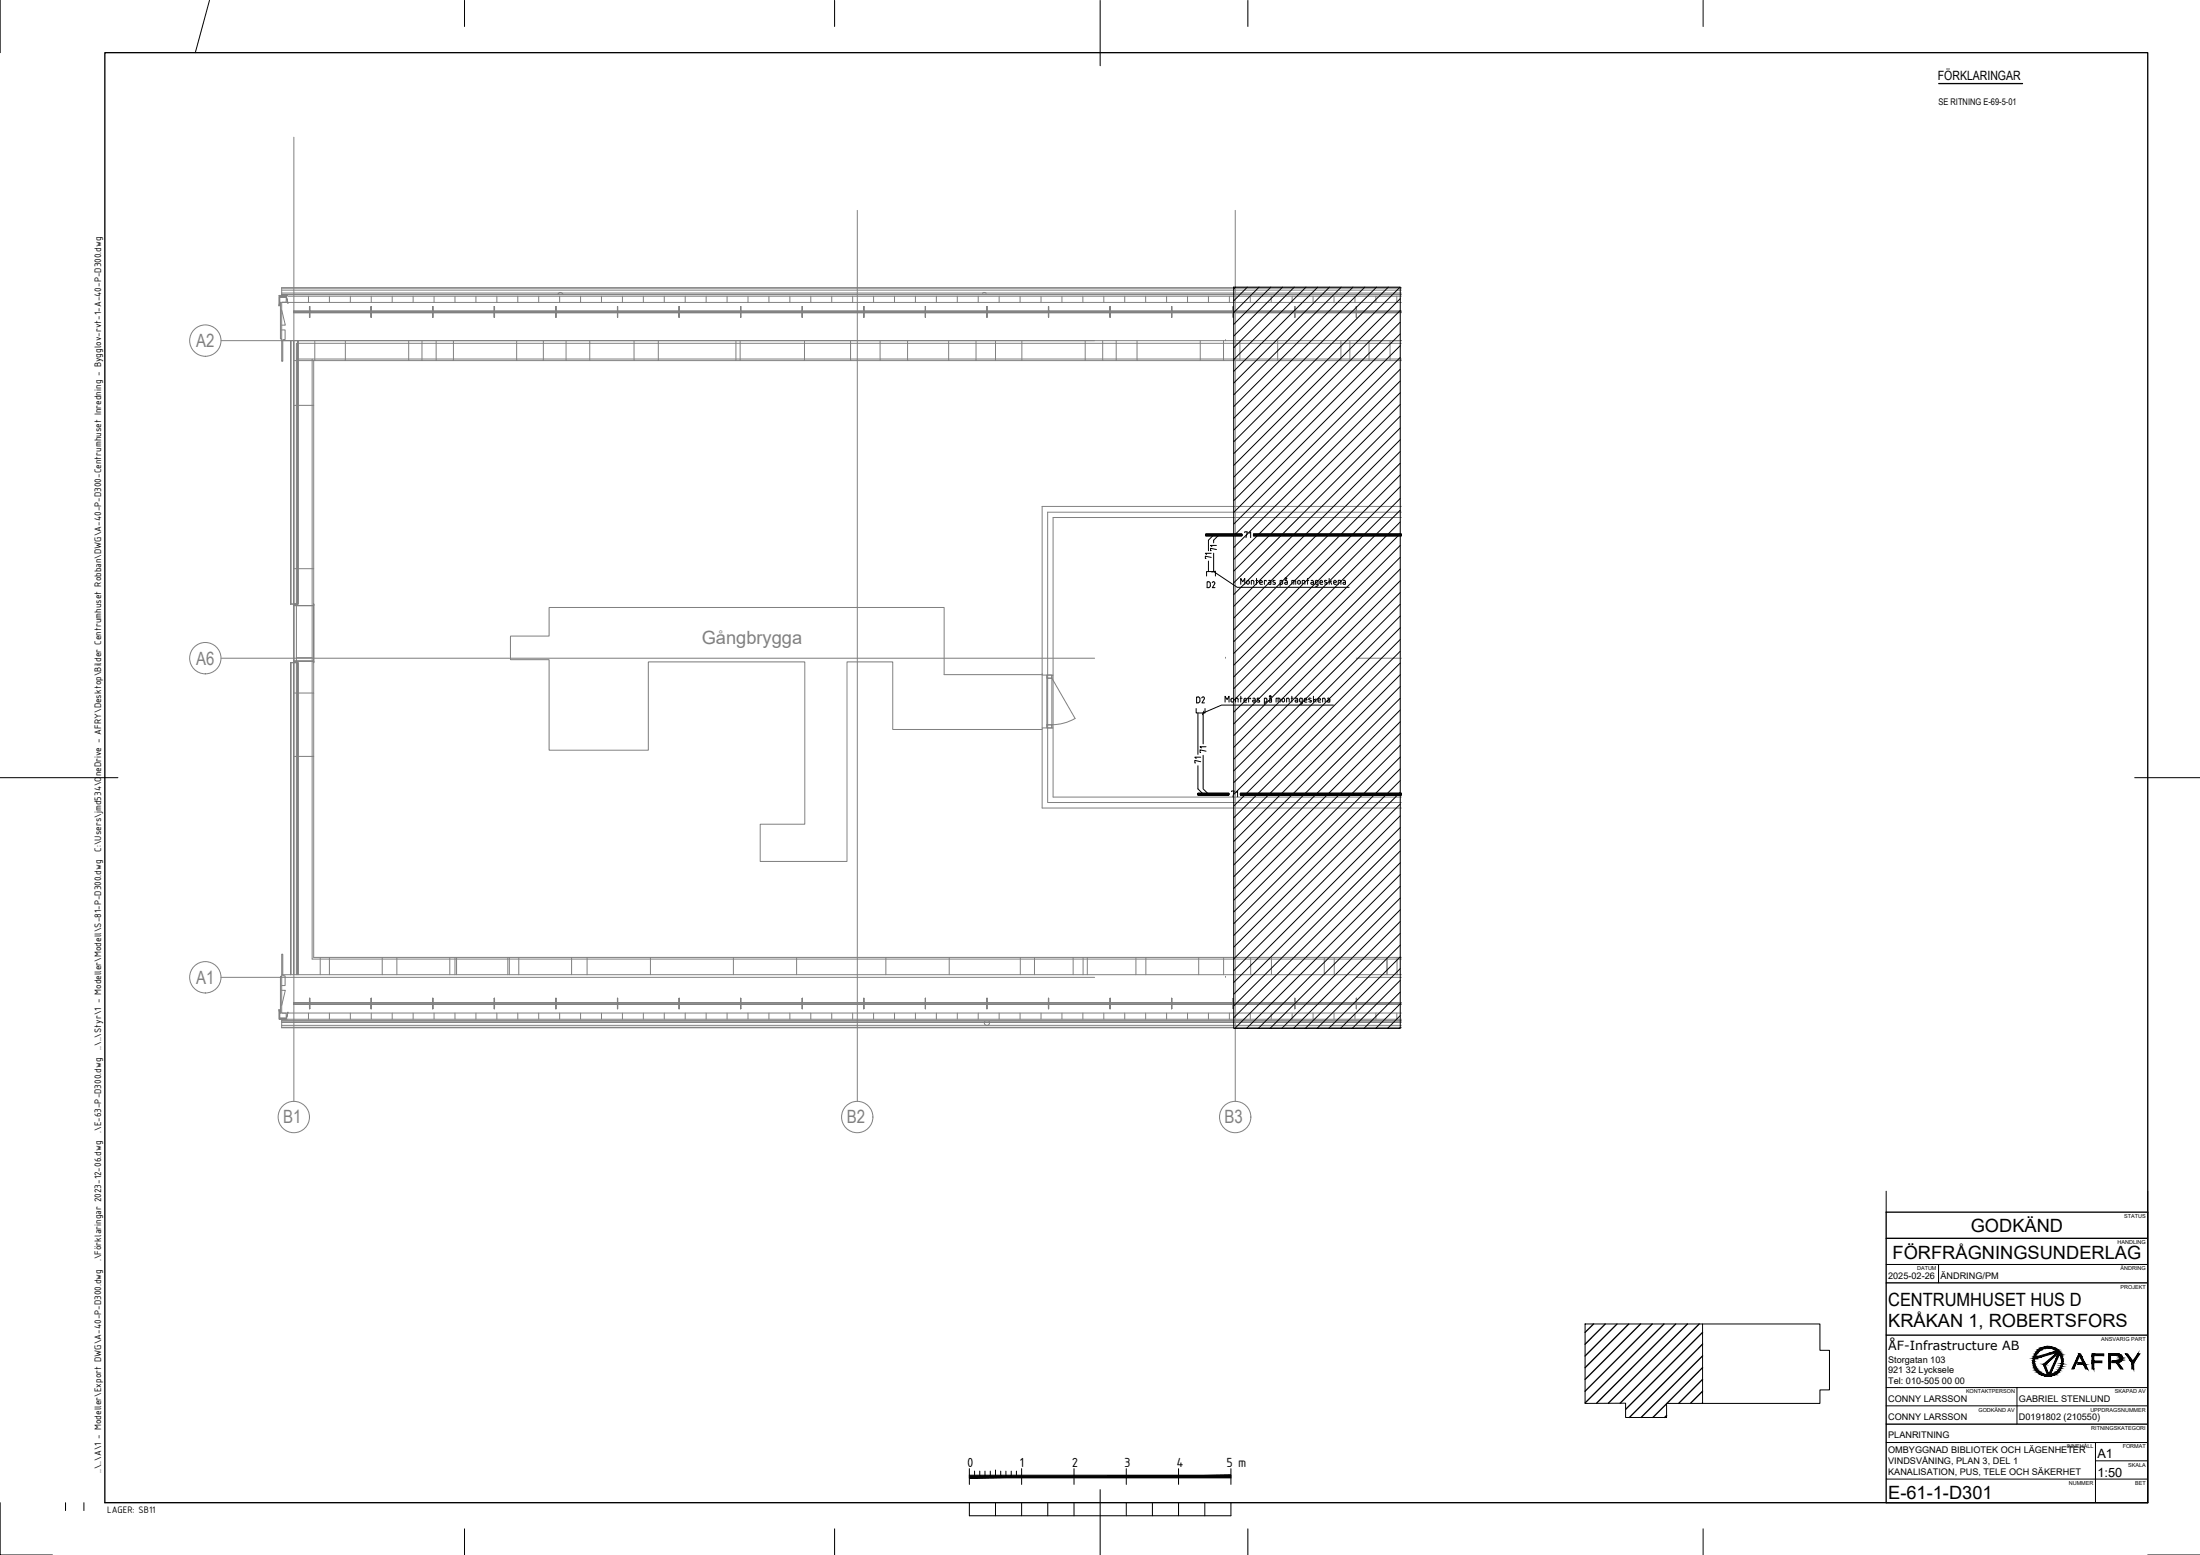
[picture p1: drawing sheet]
<svg xmlns="http://www.w3.org/2000/svg" width="841mm" height="594mm" viewBox="0 0 841 594" stroke-linecap="round" stroke-linejoin="round" font-family="sans-serif">
<g fill="none" stroke="#808080" stroke-width=".38">
<path d="M112.3 52.4v368.4M327.7 80.4v340.4M472.2 80.4v340.4M106.8 112.9l-.1 4 .1-3.6h2.7l.6 2.6-.6-2.6h-2.7M107 113.3v2.2h.2v14h.5M107 113.6h2.4M107.7 111.9h428M107.7 118.4l1.4 5.8h-1.4M107.7 110.1h428M107.7 110.8h428M107.7 112.6h428M107.9 112.8h.1"/>
<path d="M109.4 113.3v2.2h-1.7M109.5 112.9v.4M109.9 115.2v.3M110 112.9h-3.3v4M110 113.2h425.7M112.3 119.4h423.4h-40.7M112.3 118.9v.5zM112.3 118.9h423.4M117.9 113.2v2.3M118.3 117.2v4zM118.3 118.9v.5zM118.3 119.4h.1"/>
<path d="M118.3 117.2h.1M118.4 117.2v4M118.4 118.9v.5zM118.4 118.9h.1M125.9 113.2v2.3M133.9 113.2v2.3M141.8 117.2v4zM141.8 118.9v.5zM141.8 119.4h.1M141.8 117.2h.2M141.9 113.2v2.3M142 117.2v4"/>
<path d="M142 118.9v.5zM142 118.9h.1M149.9 113.2v2.3M157.9 113.2v2.3M165.4 117.2v4zM165.4 118.9v.5zM165.4 119.4h.1M165.4 117.2h.1M165.5 117.2v4M165.5 118.9v.5zM165.5 118.9h.1M165.9 113.2v2.3"/>
<path d="M173.9 113.2v2.3M181.9 113.2v2.3M188.9 119.3h.1M188.9 117.2v2.1M188.9 117.2v4v-2.3v.4M188.9 118.9v.4zM188.9 117.2h.1M189 117.2v4M189 118.9v.4M189 119.3v1.9M189 117.2v2.1M189 119.3v.1"/>
<path d="M189 118.9v.4zM189.9 113.2v2.3M197.9 113.2v2.3M205.9 113.2v2.3M212.5 119.3h.1M212.5 117.2v2.1M212.5 117.2v4v-2.3v.4M212.5 118.9v.4zM212.5 117.2h.1M212.6 117.2v4M212.6 118.9v.4zM212.6 119.3v1.9"/>
<path d="M212.6 117.2v2.1M212.6 119.3v.1M213.3 112.4a.99 .99 0 0 1 .9-.7 .99 .99 0 0 1 1 .7M213.9 113.2v2.3M221.9 113.2v2.3M229.9 113.2v2.3M236 119.3h.1M236 117.2v2.1M236 117.2v4v-2.3v.4M236 118.9v.4M236 118.9h.1M236 117.2h.1"/>
<path d="M236.1 117.2v4M236.1 118.9v.4M236.1 119.3v1.9M236.1 117.2v2.1M236.1 119.3v.1M236.1 118.9v.4zM237.9 113.2v2.3M245.9 113.2v2.3M253.9 113.2v2.3M259.6 117.2v2.2M259.6 117.2v4v-2.3v.5M259.6 118.9v.5z"/>
<path d="M259.6 119.4h.1M259.6 117.2h.1M259.7 117.2v4M259.7 118.9v.5M259.7 117.2v2.2v-.5M259.7 118.9v.5zM259.7 118.9h.1M259.7 119.4v1.8M261.9 113.2v2.3M269.9 113.2v2.3M277.9 113.2v2.3M283.1 117.2v2.2"/>
<path d="M283.1 117.2v4v-2.3v.5M283.1 118.9v.5zM283.1 119.4h.1M283.1 117.2h.1M283.2 117.2v4M283.2 118.9v.5M283.2 117.2v2.2v-.5M283.2 118.9v.5zM283.2 118.9h.1M283.2 119.4v1.8M285.9 113.2v2.3M293.9 113.2v2.3"/>
<path d="M301.9 113.2v2.3M306.6 117.2v2.2M306.6 117.2v4v-2.3v.5M306.6 118.9v.5M306.6 119.4h.1M306.6 117.2h.1M306.7 117.2v4M306.7 118.9v.5M306.7 117.2v2.2M306.7 119.4h.1M306.7 118.9v.5zM306.7 119.4v1.8"/>
<path d="M310 113.2v2.3M318 113.2v2.3M326 113.2v2.3M330.2 117.2v2.2M330.2 117.2v4v-2.3v.5M330.2 119.4h.1M330.2 118.9v.5zM330.2 117.2h.1M330.3 117.2v4M330.3 118.9v.5M330.3 117.2v2.2M330.3 119.4h.1"/>
<path d="M330.3 119.4v1.8M334 113.2v2.3M342 113.2v2.3M350 113.2v2.3M353.7 118.9v.5M353.7 117.2v4v-2.3v.5M353.7 119.4h.1M353.7 117.2v1.7M353.7 117.2h.1M353.8 117.2v4M353.8 118.9v.5M353.8 118.9v2.3"/>
<path d="M353.8 119.4h.1M353.8 117.2v1.7M358 113.2v2.3M366 113.2v2.3M374 113.2v2.3M375.5 112.1l.8-.4 .7 .4M377.3 118.9v.5M377.3 117.2v4v-1.8M377.3 119.4v-.5v.5M377.3 119.4h.1M377.3 117.2v1.7M377.3 117.2h.1"/>
<path d="M377.3 117.2v4M377.3 118.9v.5zM377.3 119.4v1.8M382 113.2v2.3M390 113.2v2.3M398 113.2v2.3M400.8 118.9v.5M400.8 117.2v4M400.8 119.4h.1M400.8 118.9h.1M400.8 117.2v1.7M400.8 119.4v1.8"/>
<path d="M400.8 117.2h.1M400.9 117.2v4M400.9 118.9v.5M400.9 119.4h.1M400.9 118.9h.1M400.9 117.2v1.7M400.9 119.4v1.8M406 113.2v2.3M414 113.2v2.3M422 113.2v2.3M424.3 117.2v4zM424.3 118.9v.5z"/>
<path d="M424.3 119.4h.1M424.3 117.2h.1M424.4 117.2v4M424.4 118.9v.5zM424.4 118.9h.1M430 113.2v2.3M438 113.2v2.3M446 113.2v2.3M447.9 117.2v4zM447.9 118.9v.5zM447.9 119.4h.1M447.9 117.2h.1"/>
<path d="M448 117.2v4M448 118.9v.5zM448 118.9h.1M454 113.2v2.3M462 113.2v2.3M470 113.2v2.3M471.4 117.2v4zM471.4 118.9v.5zM471.4 119.4h.1M471.4 117.2h.1M471.5 117.2v4M471.5 118.9v.5z"/>
<path d="M471.5 118.9h.1M478 113.2v2.3M486 113.2v2.3M494 113.2v2.3M494.9 117.2v4zM494.9 118.9v.5zM494.9 119.4h.1M494.9 117.2h.1M495 117.2v4M495 118.9v.5zM502 113.2v2.3M510 113.2v2.3"/>
<path d="M518 113.2v2.3M518.5 117.2v4zM518.5 118.9v.5zM518.5 119.4h.1M518.5 117.2h.1M518.6 117.2v4M518.6 118.9v.5zM518.6 118.9h.1M526 113.2v2.3M534 113.2v2.3M535.7 115.5h-428v22.5h.4v-8.2h.9v-3.8h-1.3M535.7 109.9h-428v2.9"/>
<path d="M535.7 112.5h-427.8v.4M84.5 130.1h451.2M111.1 130.1v100.7v-100.7M111.2 130.1l-.1 100.7h2.8h-1.7v-100.7M111.2 130.1v100.7h1.1v22.4M112.3 137.8h423.4M113.3 137.2v235.2M113.3 137.2h422.4M113.9 130.1v100.7zM118.3 121.2h.1M119.3 137.2v229.2h416.4M119.9 137.8v93.6"/>
<path d="M120.3 130.1v7.7M132 130.1v7.7M141.8 121.2h.2M156.2 130.1v7.7M161.3 130.1v7.7M165.4 121.2h.1M166.7 130.1v7.7M173.3 130.1v7.7M188.9 121.2h.1M197.5 130.1v7.7M207.7 130.1v7.7M212.5 121.2h.1"/>
<path d="M216.4 130.1v7.7M225.5 130.1v7.7M236 121.2h.1M242.4 130.1v7.7M251.7 130.1v7.7M259.6 121.2h.1M281.3 130.1v7.7M282.9 130.1v7.7M283.1 121.2h.1M306.6 121.2h.1M307.5 130.1v7.7M325.1 130.1v7.7"/>
<path d="M330.2 121.2h.1M336.5 130.1v7.7M346.9 130.1v7.7M353.7 121.2h.1M362.7 130.1v7.7M373.1 130.1v7.7M377.3 121.2h.1M380.6 130.1v7.7M390.6 130.1v7.7M400.8 121.2h.1M414.9 130.1v7.7M421.5 130.1v7.7"/>
<path d="M424.3 121.2h.1M426.7 130.1v7.7M434.7 130.1v7.7M447.9 121.2h.1M458.8 130.1v7.7M467.7 130.1v7.7M468.5 130.1h.1M471.4 121.2h.1M474 130.1v7.7M488.4 130.1v7.7M494.9 121.2h.1M512.6 130.1v7.7"/>
<path d="M516 130.1v7.7M518.5 121.2h.1M523.4 130.1v7.7M531.4 130.1v7.7M535.7 131.2h-422.4v6M112.3 154.9h7.6M535.7 193.5h-137.3v64.4h4.2v20.2M535.7 195.7h-135.2v110.9h135.2M535.7 197.7h-133.1v60.2M112.3 217.3h7.6M112.3 231.4h7.6M112.3 231.4v-.6v22.4"/>
<path d="M119.9 230.8h.1M120 230.8l-.1 22.4zM84.5 251.5h334M111.1 253.2v119.2v-119.2M111.2 253.2h1M111.2 253.2v119.2v-119.2h2.7M112.2 253.2v119.2M112.2 253.2h.1M112.3 252.6h7.6zM112.3 253.2h1.6M113.3 251.3h6M113.9 253.2v119.2v-119.2"/>
<path d="M119.9 252.6v113.2h415.8M398.4 257.7h-37.5v-25.6h-151v10.9h-14.8v9h14.8v34.6h37.9v-33.7h59.9v62h-17.1v14.2h33.2v-76.2h17.5v25.8h57.1M398.4 257.9v20.2M398.4 257.7h.1M400.2 259.1v-1.2h1.9v1.2l8.9 15.4a18.1 18.1 0 0 1-8.9 2.4M400.2 258.1v1h1.9v-1M468.5 251.5h.1M518.5 251.5h17.2M112.3 264.8h7.6M400.2 276.9v1.2h1.9v-1.2M400.2 277.9v-1h1.9v1M400.2 276.9v-17.8h1.9v17.8"/>
<path d="M400.2 276.9h1.9M112.3 289h7.6M535.7 304.5h-133.1v-26.4h-4.2v30.6h137.3M84.5 373.4h334M107.7 373h-.5v14.1h-.2v2.1M107.7 378.3h1.4l-1.4 5.8M107.7 372.4v-7.9h.4v8.3h.9v3.7h-1.3M122.4 365.8v6.6M125.9 365.8v6.6M146.1 365.8v6.6M151.7 365.8v6.6M171.9 365.8v6.6"/>
<path d="M173.9 365.8v6.6M174.5 365.8v6.6M194.1 365.8v6.6M194.7 365.8v6.6M198.3 365.8v6.6M218.5 365.8v6.6M224.4 365.8v6.6M248.7 365.8v6.6M280.4 365.8v6.6M304.5 365.8v6.6M338.7 365.8v6.6M362.9 365.8v6.6"/>
<path d="M390 365.8v6.6M395.5 365.8v6.6M410.2 365.8v6.6M414 365.8v6.6M415.7 365.8v6.6M434.2 365.8v6.6M438.1 365.8v6.6M458.2 365.8v6.6M467.8 365.8v6.6M468.5 373.4h.1M478.1 365.8v6.6M486.1 365.8v6.6"/>
<path d="M506.3 365.8v6.6M510.1 365.8v6.6M518.5 373.4h17.2M530.2 365.8v6.6M534.1 365.8v6.6M535.7 372.4h-428v14.6h428M106.7 385.7l.1 3.5h2.7l.6-2.6-.6 2.7h-2.7zM106.7 385.7v3.7h429M107 388.9h2.4M107.7 391.7h428M107.7 387l1.7 .1v2.1M107.7 389.4v3.3h428"/>
<path d="M107.7 392.5h428M107.7 390.6h428M107.7 389.9h428M107.7 390.1h428M109.5 389.3v.1M109.9 387v.3M112.3 383.1v.6zM112.3 383.1h423.4M117.9 387v2.4M118.3 381.4v2.2M118.3 381.4v4v-1.7M118.3 383.1v.6z"/>
<path d="M118.3 381.4h.1M118.3 385.4h.1M118.4 381.4v4M118.4 383.1v.5M118.4 383.1v.6zM118.4 383.1h.1M118.4 383.6v.1M118.4 383.1v.6M118.4 381.4v1.7M118.4 383.7v1.7M125.9 387v2.4M133.9 387v2.4"/>
<path d="M141.8 381.4v2.2M141.8 381.4v4v-1.7M141.8 383.1v.6zM141.8 381.4h.2M141.8 385.4h.2M141.9 387v2.4M142 381.4v4M142 383.1v.5M142 381.4v2.3v-.6M142 383.1v.6zM142 383.7v1.7M149.9 387v2.4"/>
<path d="M157.9 387v2.4M165.4 383.3v.3M165.4 381.4v1.9M165.4 381.4v4v-1.7M165.4 383.3v.4M165.4 383.3h.1M165.4 383.3v.4zM165.4 381.4h.1M165.4 385.4h.1M165.5 381.4v4M165.5 383.1v.2M165.5 383.3v.3"/>
<path d="M165.5 383.1v.6v-.4M165.5 383.3v2.1M165.5 383.3h.1M165.5 381.4v1.7M165.9 387v2.4M173.9 387v2.4M181.9 387v2.4M188.9 383.3v.3M188.9 383.1v.2M188.9 381.4v4M188.9 383.1v.6v-.4M188.9 383.3h.1"/>
<path d="M188.9 383.3v2.1M188.9 383.3v.4zM188.9 381.4h.1M188.9 385.4h.1M188.9 381.4v1.7M189 381.4v4M189 383.1v.2M189 383.3v.3M189 383.3v.4M189 381.4v1.7M189 383.7v1.7M189.9 387v2.4"/>
<path d="M197.9 387v2.4M205.9 387v2.4M212.5 383.3v.3M212.5 383.1v.2M212.5 381.4v4M212.5 383.1v.6v-.4M212.5 383.3v2.1M212.5 381.4h.1M212.5 385.4h.1M212.5 381.4v1.7M212.6 381.4v4M212.6 383.1v.2"/>
<path d="M212.6 383.3v.3M212.6 383.3v.4M212.6 381.4v1.7M212.6 383.7v1.7M213.9 387v2.4M221.9 387v2.4M229.9 387v2.4M236 383.3v.3M236 383.1v.2M236 381.4v4M236 383.1v.6v-.4M236 383.3v.4"/>
<path d="M236 383.1h.1M236 381.4h.1M236 385.4h.1M236 381.4v1.7M236 383.7v1.7M236.1 381.4v4M236.1 383.1v.2M236.1 383.3v.3M236.1 383.3v.4M236.1 381.4v1.7M236.1 383.7v1.7M237.9 387v2.4"/>
<path d="M245.9 387v2.4M253.9 387v2.4M259.6 383.6h.1M259.6 383.1v.5M259.6 381.4v4M259.6 383.2v.4M259.6 383.1v.1M259.6 383.6v1.8M259.6 383.1h.1M259.6 381.4h.1M259.6 385.4h.1M259.6 381.4v1.7"/>
<path d="M259.7 381.4v4M259.7 383.6h.1M259.7 381.4v2.2M259.7 383.2v.5M259.7 383.2v.4zM259.7 383.6v.1M259.7 383.2h.1M259.7 383.1v.1M259.7 383.7v1.7M261.9 387v2.4M269.9 387v2.4M277.9 387v2.4"/>
<path d="M283.1 383.2v.4M283.1 381.4v4M283.1 383.1v.6v-.5M283.1 383.1h.1M283.1 383.2v.5M283.1 383.1v.1M283.1 383.2h.1M283.1 381.4h.1M283.1 385.4h.1M283.1 381.4v1.8M283.1 383.7v1.7M283.2 381.4v4"/>
<path d="M283.2 383.2v.4M283.2 381.4v1.8M283.2 383.2v.5M283.2 383.2h.1M283.2 383.1v.1M283.2 383.2v.5zM283.2 383.7v1.7M285.9 387v2.4M293.9 387v2.4M301.9 387v2.4M306.6 383.2v.5v-.5M306.6 383.1h.1"/>
<path d="M306.6 381.4h.1M306.6 385.4h.1M306.6 381.4v1.8M306.6 383.7v1.7M306.7 381.4v4M306.7 383.6h.1M306.7 383.2v.4M306.7 381.4v1.8M306.7 383.2v.5M306.7 383.2h.1M306.7 383.1v.1M306.7 383.2v.5z"/>
<path d="M310 387v2.4M318 387v2.4M326 387v2.4M330.2 383.1v.5M330.2 381.4v4M330.2 383.1v.6zM330.2 381.4h.1M330.2 385.4h.1M330.2 381.4v1.7M330.2 383.7v1.7M330.3 381.4v4M330.3 381.4v2.2"/>
<path d="M330.3 383.1v.6zM330.3 383.1h.1M330.3 383.7v1.7M334 387v2.4M342 387v2.4M350 387v2.4M353.7 383.1v.5M353.7 381.4v4M353.7 383.1v.6zM353.7 381.4h.1M353.7 385.4h.1M353.7 381.4v1.7"/>
<path d="M353.7 383.7v1.7M353.8 381.4v4M353.8 381.4v2.2M353.8 383.1v.6zM353.8 383.1h.1M353.8 383.7v1.7M358 387v2.4M366 387v2.4M374 387v2.4M376.5 390.1a.99 .99 0 0 0 .1 1.4 .99 .99 0 0 0 1.4 0 .99 .99 0 0 0 .1-1.4M377.3 383.1v.5M377.3 381.4v4"/>
<path d="M377.3 383.1v.6zM377.3 381.4h.1M377.3 385.4h.1M377.3 381.4v1.7M377.3 383.7v1.7M377.3 381.4v2.2M377.3 383.1h.1M382 387v2.4M390 387v2.4M398 387v2.4M400.8 383.1v.5M400.8 381.4v4"/>
<path d="M400.8 383.1v.6zM400.8 383.1h.1M400.8 383.3v.4M400.8 383.1v.1M400.8 383.2h.1M400.8 381.4h.1M400.8 385.4h.1M400.8 381.4v1.7M400.8 383.7v1.7M400.9 381.4v4M400.9 381.4v2.2M400.9 383.2v.5"/>
<path d="M400.9 383.3v.4M400.9 383.2h.1M400.9 383.3v.4zM400.9 383.3h.1M400.9 383.7v1.7M406 387v2.4M414 387v2.4M422 387v2.4M424.3 381.4v1.8M424.3 381.4v4v-1.7M424.3 383.2v.5M424.3 383.3v.4"/>
<path d="M424.3 383.3h.1M424.3 381.4h.1M424.3 385.4h.1M424.4 381.4v4M424.4 383.1v.6v-.4M424.4 383.1v.1M424.4 383.3v.4zM424.4 383.2h.1M430 387v2.4M438 387v2.4M446 387v2.4M447.9 381.4v1.8"/>
<path d="M447.9 381.4v4v-1.7M447.9 383.2v.5M447.9 383.3v.4M447.9 383.1v.1M447.9 383.3v.4zM447.9 381.4h.1M447.9 385.4h.1M447.9 383.1v.5M448 381.4v4M448 383.1v.6v-.4M448 383.1v.1M448 383.3v.4z"/>
<path d="M448 383.2h.1M454 387v2.4M462 387v2.4M470 387v2.4M471.4 381.4v2.2M471.4 381.4v4v-2.3M471.4 383.1v.6zM471.4 383.1h.1M471.4 383.1v.5M471.4 381.4h.1M471.4 385.4h.1M471.5 381.4v4"/>
<path d="M471.5 381.4v2.3v-.6M471.5 383.1v.6zM471.5 383.1v2.3M478 387v2.4M486 387v2.4M494 387v2.4M494.9 381.4v2.2M494.9 381.4v4v-1.7M494.9 383.1v.6zM494.9 381.4h.1M494.9 385.4h.1M495 381.4v4"/>
<path d="M495 383.1v.5M495 383.1v.6zM495 383.1h.1M495 383.1v.6M495 381.4v1.7M495 383.7v1.7M502 387v2.4M510 387v2.4M518 387v2.4M518.5 381.4v2.2M518.5 381.4v4v-2.3v.6h17.2h-423.4M518.5 383.1v.6z"/>
<path d="M518.5 381.4h.1M518.5 385.4h.1M518.6 381.4v4M518.6 383.1v.5M518.6 383.1v.6zM518.6 383.1h.1M518.6 381.4v1.7M518.6 383.7v1.7M526 387v2.4M534 387v2.4"/>
<circle cx="78.5" cy="130.1" r="6"/>
<circle cx="78.5" cy="251.5" r="6"/>
<circle cx="78.5" cy="373.4" r="6"/>
<circle cx="112.3" cy="426.8" r="6"/>
<circle cx="327.7" cy="426.8" r="6"/>
<circle cx="472.2" cy="426.8" r="6"/>
</g>
<g fill="none" stroke="#000" stroke-width=".38">
<path d="M.1 .1v20M80.1 .1l-5.4 20M177.6 .1v10M319.1 .1v10M420.6 .1v25M477 .1v10M651.1 .1v10M471.6 109.7h63.7v283.2h-63.7zM472.3 109.7l-.7 .8M476.8 109.7l-5.2 5.2M481.3 109.7l-9.7 9.7M485.8 109.7l-14.2 14.2"/>
<path d="M490.3 109.7l-18.7 18.7M494.8 109.7l-23.2 23.2M499.3 109.7l-27.7 27.7M503.8 109.7l-32.2 32.2M508.2 109.7l-36.6 36.7M512.7 109.7l-41.1 41.1M517.2 109.7l-45.6 45.6M521.7 109.7l-50.1 50.1M526.2 109.7l-54.6 54.6M530.7 109.7l-59.1 59.1M535.2 109.7l-63.6 63.6M535.3 114.1l-63.7 63.7"/>
<path d="M535.3 118.6l-63.7 63.7M535.3 123.1l-63.7 63.7M535.3 127.6l-63.7 63.7M535.3 132.1l-63.7 63.7M535.3 136.5l-63.7 63.8M535.3 141.1l-63.7 63.6M535.3 145.6l-63.7 63.6M535.3 150l-63.7 63.7M535.3 154.5l-63.7 63.7M535.3 159l-63.7 63.7M535.3 163.5l-63.7 63.7M535.3 168l-63.7 63.7"/>
<path d="M535.3 172.5l-63.7 63.6M535.3 177l-63.7 63.6M535.3 181.5l-63.7 63.7M535.3 185.9l-63.7 63.8M535.3 190.4l-63.7 63.7M535.3 194.9l-63.7 63.7M535.3 199.4l-63.7 63.7M461 204.5h13.8h-13.8M461 204.2h13.8h-13.8M461 204.7h13.8M461 204.6h13.8M461 204.5h13.8"/>
<path d="M461 204.4h13.8M461 204.3h13.8M461 204.2h13.8M461 204.1h13.8M461 204h13.8M462 214.3v4.1M463 213l-2.2-.5v.9h.2M463 211.4h-2.2l.4 .4M464 211.3v7.1l9 6h42.7M464 204.4l-2 2v4M464.7 218.2l-1.5 .3M465 209.9l-2.2-.4v.9h.2"/>
<path d="M465 208.4h-2.2l.5 .4M465.9 204.4l-1.9 2v1M475.8 203.4v-.2h1l-.5 2.2M477.6 203.7l.5-.5v2.2M479.2 204.5h56.5h-56.5M479.2 204.2h56.5h-56.5M479.2 204.7h56.5M479.2 204.6h56.5M479.2 204.5h56.5M479.2 204.4h56.5M479.2 204.3h56.5M479.2 204.2h56.5"/>
<path d="M479.2 204.1h56.5M479.2 204h56.5M535.3 203.9l-63.7 63.7M535.3 208.4l-63.7 63.7M535.3 212.9l-63.7 63.7M535.3 217.4l-63.7 63.7M461.2 220.1v-1.7h3.4v1.7M462 222.2l.6 .4v1.5l-.3 .4h-.8v-2.2h.5M463.9 222.3l.5 .2v.5M463.9 222.2l-.5 .4M464.4 223l-.9 1.5h1M474.3 223.2v-2.2l.8 1.3 .8-1.3v2.2"/>
<path d="M476.6 222.3v.4M476.6 222.2l.5-.4 .4 .4M476.6 222.7l.5 .5 .4-.5M477.6 222.3v.4M478.4 223.2v-1.4l.9 .1v1.3M480.1 221.8h.8M480.3 221v2.2M481.6 222.2l.5-.4 .4 .4M481.6 222.3v.7l.3 .2M482 223.2h.6M482.6 222.3v.2h-1M484.1 222v-.2h-.8v1.4"/>
<path d="M485 221.8h.6l.2 .4M485.8 222.2v1h-.6M485.8 222.5l-.9 .2 .3 .5M487.5 221.8a.46 .46 0 0 0-.6-.1 .46 .46 0 0 0-.3 .5l1 .8-.3 .2-.7-.1M489.4 223.2l.9-.2-.2-1.2h-.7v2.2M491.2 221.8h.6l.3 .4v1h-.6M491.5 222.5l-.4 .3 .4 .4M491.5 222.5h.6M493.8 223.2v-1.4l1.5 .1v1.3M494.6 221.8v1.4M496.1 222.7l.5 .5 .5-.5M496.1 222.7l.1-.7 .4-.3 .4 .3 .1 .7"/>
<path d="M497.8 223.2v-1.4l1 .1v1.3M499.6 221.8h.7M499.9 221v2.2M501.2 221.8h.6l.3 .4M502.1 222.2v1h-.6M502.1 222.5l-1 .2 .3 .5M502.8 222.2l.2-.4h.8v1.7l-.4 .5M502.8 222.8l.2 .4h.8M502.9 222.2v.6M502.9 224h.5M504.6 222.5h1l-.1-.5-.4-.3-.4 .3-.1 .8 .4 .4M505 223.2h.6"/>
<path d="M506.4 223.1l.6 .1M506.5 222.3l.8 .4-.3 .5M507.2 221.8a.45 .45 0 0 0-.6-.1 .45 .45 0 0 0-.1 .6M508.1 221v2.2M508.6 222.2l.5 1M509.1 222l-1 .5M509.8 222.5h1.1l-.1-.5-.5-.3-.4 .3-.1 .8 .4 .4M510.2 223.2h.7M511.6 223.2v-1.5l.9 .2 .1 1.3M513.5 221.7l.6 .1 .2 .4v1h-.6M513.7 222.5l-.3 .3 .3 .4M513.7 222.5h.6"/>
<path d="M535.3 221.9l-63.7 63.7M535.3 226.4l-63.7 63.6M535.3 230.9l-63.7 63.6M535.3 235.3l-63.7 63.7M535.3 239.8l-63.7 63.7M535.3 244.3l-63.7 63.7M535.3 248.8l-63.7 63.7M535.3 253.3l-63.7 63.7M535.3 257.8l-63.7 63.7M457.3 270.7v1.7h3.4v-1.7M457.9 272.4v15.8M458 266.2l.7 .5v1.1l-.2 .5-.5 .2"/>
<path d="M458 266.3h-.6v2.2h.6M459.9 266.2l-.5 .4M460 266.2l.4 .6-.9 1.7h.9M460.2 271.7l-.5 1.4M468.3 268.2v-2.2l.8 1.3 .7-1.3v2.2M470.6 267.2l.5-.4 .4 .4M470.6 267.3v.7l.5 .2 .4-.2 .1-.7M473.3 267.2v1M473.3 267.2l-.2-.4h-.8v1.4M474.1 266.8h.7M474.3 266v2.2M475.6 267.2l.4-.4 .5 .4"/>
<path d="M475.6 267.8l.3 .4M475.6 267.3v.6M475.9 268.2h.7M476.6 267.3v.2h-1M478.1 267v-.2h-.8v1.4M478.9 266.8h.7l.2 .4M479.8 267.2v1h-.6M479.8 267.5l-.9 .2 .3 .5M481.4 266.8a.46 .46 0 0 0-.5-.1 .46 .46 0 0 0-.3 .5l1 .8-.3 .2-.7-.1M484.3 267.2l-.2-.4h-.8v2.2M484.3 267.2v.8l-1 .2M485.2 266.8h.6l.3 .4"/>
<path d="M485.4 267.5l-.3 .3 .3 .4M485.5 267.5h.6M486.1 267.2v1h-.6M488.6 266.8v1.4M488.9 266.7l.4 .5M488.9 266.8h-1.1v1.4M489.4 267.2v1M490.1 267.2l.5-.4 .5 .4M490.1 267.3l.2 .8h.5l.3-.4M491.1 267.3v.4M492.8 267.2v1M492.8 267.2l-.2-.4h-.7v1.4"/>
<path d="M493.6 266.8h.8M493.8 266v2.2M495.2 266.8h.7l.2 .4M496.1 267.2v1h-.6M496.1 267.5l-1 .2 .3 .5M496.8 267.2l.2-.4h.8v1.8l-.4 .4M496.8 267.8l.2 .4h.8M496.9 267.2v.6M497 269h.4M498.6 267.2l.5-.4 .5 .4M498.6 267.3v.6M498.6 267.8l.3 .4"/>
<path d="M499 268.2h.6M499.6 267.3v.2h-1M500.3 268.1l.7 .1M500.5 267.3l.8 .4-.3 .5M501.2 266.8a.45 .45 0 0 0-.6-.1 .45 .45 0 0 0-.2 .6M502.1 266v2.2M502.6 267.2l.5 1M503.1 267l-1 .5M503.8 267.8l.4 .4M504.2 268.2h.7M504.8 267.2l-.2-.4h-.5l-.3 1.1M504.9 267.2v.3h-1.1"/>
<path d="M506.6 267.2v1M506.6 267.2l-.2-.4h-.8v1.4M507.5 266.8h.6l.2 .4M507.7 267.5l-.3 .3 .3 .4M507.7 267.5h.7M508.4 267.2v1h-.7M509.7 269.4h-42.7l-7.1 3v11.8M535.3 262.3l-63.7 63.7M535.3 266.8l-63.7 63.7M535.3 271.2l-63.7 63.8M535.3 275.7l-63.7 63.7M.1 297.1h45"/>
<path d="M457.9 292.5v8.9l2 2M459 291l-2.2-.5v1h.2M459 289.3h-2.2l.5 .5M459.9 288.6v12.8l2.1 2M461 287l-2.2-.5v1h.2M461 285.3h-2.2l.5 .5M535.3 280.2l-63.7 63.7M535.3 284.7l-63.7 63.7M535.3 289.2l-63.7 63.7M535.3 293.7l-63.7 63.7M535.3 298.2l-63.7 63.7M816 297.1h25"/>
<path d="M457.9 303.7h11.9h-11.9M457.9 303.5h11.9h-11.9M457.9 303.2h11.9h-11.9M457.9 303.6h11.9M457.9 303.5h11.9M457.9 303.4h11.9M457.9 303.3h11.9M457.9 303.2h11.9M457.9 303.1h11.9M457.9 303h11.9M470.8 302.4v-.2h1l-.5 2.2M472.6 302.7l.5-.5v2.2"/>
<path d="M474.2 303.7h61.5h-61.5M474.2 303.5h61.5h-61.5M474.2 303.2h61.5h-61.5M474.2 303.6h61.5M474.2 303.5h61.5M474.2 303.4h61.5M474.2 303.3h61.5M474.2 303.2h61.5M474.2 303.1h61.5M474.2 303h61.5M535.3 302.7l-63.7 63.7M535.3 307.2l-63.7 63.7"/>
<path d="M535.3 311.7l-63.7 63.6M535.3 316.2l-63.7 63.6M535.3 320.6l-63.7 63.7M535.3 325.1l-63.7 63.7M535.3 329.6l-63.3 63.3M535.3 334.1l-58.8 58.8M535.3 338.6l-54.3 54.3M535.3 343.1l-49.8 49.8M535.3 347.6l-45.3 45.3M535.3 352.1l-40.8 40.8M535.3 356.6l-36.3 36.3M535.3 361.1l-31.8 31.8"/>
<path d="M535.3 365.6l-27.4 27.3M535.3 370l-22.9 22.9M535.3 374.5l-18.4 18.4M535.3 379l-13.9 13.9M535.3 383.5l-9.4 9.4M535.3 388l-4.9 4.9M535.3 392.5l-.4 .4M721 455.1v8M821 455.1v8M721 483.1h100M741.1 483.1v7M605.9 505.8h89.8v10.1h3.7v15.1h-3.7v5.2h-58.6v5.3h-15.7v-5.4l-15.5 .1z"/>
<path d="M650.9 505.8v30.4M721 537.1h100M721 530.1h100M771 530.1v14M721 551.1h100M801.1 551.1v23M801.1 558.1h19.9M.1 574.1v20h20M25 574.1v3M32.1 574.1v3M370.6 574.1v5h100v-5M370.6 561.1v6"/>
<path d="M372.6 562v2.1M374.6 562v2.1M376.5 562v2.1M378.6 562v2.1M380.6 561.6v2.5M380.6 574.1v5M382.6 562v2.1M384.5 562v2.1M386.6 562v2.1M388.6 562v2.1M390.6 561.1v6M390.6 574.1v5"/>
<path d="M400.5 574.1v5M410.6 561.1v6M410.6 574.1v5M420.6 569.1v25M430.6 561.1v6M430.6 574.1v5M440.5 574.1v5M450.5 561.1v6M450.5 574.1v5M460.6 574.1v5M470.6 561.1v6M721 565.1h100"/>
<path d="M177.6 584.1v10M319.1 584.1v10M477 584.1v10M651.1 584.1v10M821 594.1h20"/>
<circle cx="491.6" cy="221" r=".32"/>
<circle cx="485.6" cy="266.1" r=".32"/>
</g>
<g fill="none" stroke="#000" stroke-width=".51">
<path d="M40.1 20.1h780.9v554h-780.9zM741.2 31.9h32M721 473.1h100M721 490.1h100M609.2 505.8l-3.3 3.2M613.7 505.8l-7.8 7.8M618.2 505.8l-12.3 12.2M622.7 505.8l-16.8 16.7M627.2 505.8l-21.3 21.2M631.6 505.8l-25.7 25.7M636.1 505.8l-30.2 30.2M640.6 505.8l-30.3 30.3"/>
<path d="M645.1 505.8l-30.3 30.3M649.6 505.8l-30.3 30.3M650.9 509l-29.5 29.5M650.9 513.5l-28 28M650.9 518l-23.5 23.5M721 510.1h100M637.1 536.3l-5.2 5.2M650.9 522.5l-13.7 13.7M650.9 527l-9.2 9.2M650.9 531.5l-4.7 4.7M650.9 536l-.2 .2M637.1 540.8l-.8 .7"/>
<path d="M721 544.1h100M721 574.1v-111h100v111"/>
</g>
<g fill="#000" stroke="#000" stroke-width=".38">
<path d="M777.9 518.9h.6zM806.1 517.2h3.7zM809.7 520h1.1z"/>
<path d="M777.2 519.8l.5 .3v-.3zM777.2 519.8l.5 .3h-.5z"/>
<path d="M777.3 519.1l.4 .7 .1-.7zM777.3 519.1l.4 .7h-.5z"/>
<path d="M777.3 518.9l.6 .1zM777.3 518.9l.6 .1z"/>
<path d="M777.3 519h.6zM777.3 519l.5 .1z"/>
<path d="M777.5 518.2l.5 .3 .1-.3zM777.5 518.2l.5 .3h-.6z"/>
<path d="M777.7 517.6l.4 .6 .3-.6zM777.7 517.6l.4 .6h-.6z"/>
<path d="M777.9 517.4l.5 .2 .1-.2zM777.9 517.4l.5 .2h-.7z"/>
<path d="M778.2 516.9l.3 .5 .4-.5zM778.2 516.9l.3 .5h-.6z"/>
<path d="M778.4 516.6l.5 .3 .2-.3zM778.4 516.6l.5 .3h-.7z"/>
<path d="M778.7 516.2l.4 .4 .4-.4zM778.7 516.2l.4 .4h-.7z"/>
<path d="M779 515.8l.5 .4 .4-.4zM779 515.8l.5 .4h-.8z"/>
<path d="M777.4 518.5l1.1 .4 1.6-.4zM777.4 518.5l1.1 .4h-1.2z"/>
<path d="M779.3 515.6l.6 .2 .4-.2zM779 515.8l.3-.2 .6 .2z"/>
<path d="M779.8 515.3l.5 .3 .7-.3zM779.3 515.6l.5-.3 .5 .3z"/>
<path d="M779.9 515.3h1.2zM779.8 515.3h1.2z"/>
<path d="M780.3 515l.8 .3 .9-.3zM779.9 515.3l.4-.3 .8 .3z"/>
<path d="M780.5 514.9h2.4zM780.3 515h1.7z"/>
<path d="M782.4 514.4l1.9 .1zM781.5 514.5h2.8z"/>
<path d="M781.5 514.5l3.7 .3-.9-.3zM780.6 514.8l.9-.3 3.7 .3z"/>
<path d="M780.6 514.8l4.8 .1zM780.5 514.9h4.9z"/>
<path d="M782.9 514.9l2.6 .1zM782.9 514.9l2.6 .1z"/>
<path d="M783.8 515l2.2 .2zM783.8 515l2.2 .2z"/>
<path d="M784.7 515.2l1.4 .1zM784.7 515.2l1.4 .1z"/>
<path d="M784.8 515.3l1.7 .3-.4-.3zM784.8 515.3l1.7 .3z"/>
<path d="M785.6 515.6l1.2 .2zM785.6 515.6l1.2 .2z"/>
<path d="M780.1 518.5l6.4-1.8h-2.1zM778 518.5l6.4-1.8-4.3 1.8z"/>
<path d="M785.9 515.8l1.2 .4-.3-.4zM785.9 515.8l1.2 .4h-.8z"/>
<path d="M786 517.1l-3.9 4.1 4.7-4.1zM781.2 521.2l4.8-4.1-3.9 4.1z"/>
<path d="M786.3 516.2l1.2 .4-.4-.4zM784.9 516.6l1.4-.4 1.2 .4z"/>
<path d="M786.6 517.6l-2.8 7.4 3.4-7.4zM786.6 517.6l-2.8 7.4h-.6z"/>
<path d="M786.7 517.4l.5 .2 .1-.2zM786.7 517.4l.5 .2h-.6z"/>
<path d="M784.9 516.6l2.7 .1zM784.4 516.7h3.2z"/>
<path d="M786.5 516.7l1.3 .4-.2-.4zM786 517.1l.5-.4 1.3 .4z"/>
<path d="M786.8 517.1l1.2 .3-.2-.3zM786.8 517.1l1.2 .3h-1.2z"/>
<path d="M786.8 517.4h1.2zM786.7 517.4h1.3z"/>
<path d="M787.3 517.4l.8 .2-.1-.2zM787.3 517.4l.8 .2h-.6z"/>
<path d="M787.5 517.6l.9 .6-.3-.6zM787.5 517.6l.9 .6h-.6zM787.8 518.2h.6zM787.8 518.2h.6z"/>
<path d="M787.8 518.2l.8 .9-.2-.9zM787.8 518.2l.8 .9h-.6z"/>
<path d="M788 519.1h.6zM788 519.1h.6z"/>
<path d="M788 519.1l.7 .9-.1-.9zM788 519.1l.7 .9h-.6z"/>
<path d="M794.3 518.2h.6zM794.3 518.2h.8z"/>
<path d="M794.3 518.2l-1.5 4.8 2.1-4.8zM794.3 518.2l-1.5 4.8h-.8z"/>
<path d="M794.7 517.2l1.1 1-.4-1zM794.7 517.2l1.1 1h-1.5z"/>
<path d="M795.1 518.2l1.9 2.4-1.2-2.4zM795.1 518.2l1.9 2.4h-.8z"/>
<path d="M799.7 518l.7 1.8v-1.8zM799.7 518l.7 1.8h-.7z"/>
<path d="M799.7 519.8l.9 .2zM799.7 519.8l.9 .2z"/>
<path d="M799.7 517.9h.9zM799.7 517.9l.7 .1z"/>
<path d="M799.7 520l3.8 .6v-.6zM799.7 520l3.8 .6h-3.8z"/>
<path d="M799.7 517.2l4.5 .7v-.7zM799.7 517.2l4.5 .7h-4.5z"/>
<path d="M806.1 518l.7 5v-5zM806.1 518l.7 5h-.7z"/>
<path d="M806.1 517.8h.8zM806.1 517.8l.7 .2z"/>
<path d="M806.1 517.2l4 .1zM806.1 517.2l4 .1z"/>
<path d="M806.1 517.3l4.3 .1zM806.1 517.3l4.3 .1z"/>
<path d="M806.1 517.4l4.5 .2zM806.1 517.4l4.5 .2z"/>
<path d="M806.1 517.6l4.7 .2zM806.1 517.6l4.7 .2z"/>
<path d="M807.4 520l3.2 .2 .2-.2zM807.4 520l3.2 .2h-3.2z"/>
<path d="M806.1 517.8h4.8zM806.1 517.8h4.8z"/>
<path d="M807.4 520h3.4zM807.4 520h3.4z"/>
<path d="M809.9 519.9h1zM809.7 520h1.1zM809.5 520h1.3z"/>
<path d="M806.9 517.8h4zM806.9 517.8h4z"/>
<path d="M809.5 517.8l1.4 .1zM809.5 517.8l1.4 .1z"/>
<path d="M809.7 517.9h1.3zM809.7 517.9h1.3z"/>
<path d="M809.9 517.9l1.2 .1zM809.9 517.9l1.2 .1z"/>
<path d="M810.1 519.8h.9zM809.9 519.9h1z"/>
<path d="M810.1 519.7h.9zM810.1 519.7l.9 .1z"/>
<path d="M810.1 518h1zM810.1 518h1z"/>
<path d="M810.1 518l1 .2zM810.1 518l1 .2z"/>
<path d="M810.2 519.7h.9zM810.1 519.7h.9z"/>
<path d="M810.2 518.2l1 .1zM810.2 518.2l1 .1zM810.4 518.3h.8zM810.4 518.3h.8z"/>
<path d="M810.4 519.5h.7zM810.4 519.5l.7 .2h-.9z"/>
<path d="M810.4 518.3l.8 .2v-.2zM810.4 518.3l.8 .2z"/>
<path d="M810.5 519.3h.7zM810.5 519.3l.6 .2zM810.4 519.5h.7zM810.4 519.5h.7z"/>
<path d="M810.5 518.5l.8 .1zM810.5 518.5l.8 .1z"/>
<path d="M810.5 519.2h.7zM810.5 519.2l.7 .1z"/>
<path d="M810.5 518.6l.8 .1zM810.5 518.6l.8 .1z"/>
<path d="M810.5 518.7l.8 .2v-.2zM810.5 518.7l.8 .2h-.8zM810.5 518.9h.8zM810.5 518.9h.8z"/>
<path d="M810.5 518.9l.8 .2v-.2zM810.5 518.9l.8 .2h-.8z"/>
<path d="M810.5 519.1h.8zM810.5 519.1l.7 .1z"/>
<path d="M812.6 517.2l2.6 2.7-1.8-2.7zM812.6 517.2l2.6 2.7h-.8z"/>
<path d="M814.4 519.9l1.3 .7 .5-.7zM814.4 519.9l1.3 .7h-.8z"/>
<path d="M817.2 517.2l-1 2.7 1.8-2.7zM817.2 517.2l-1 2.7h-.8z"/>
<path d="M777.2 520.1l.6 .6-.1-.6zM777.2 520.1l.6 .6h-.6z"/>
<path d="M777.2 520.7l.6 .4v-.4zM777.2 520.7l.6 .4h-.5z"/>
<path d="M777.3 521.1l.6 .5-.1-.5zM777.3 521.1l.6 .5h-.5z"/>
<path d="M777.4 521.6l.7 .4-.2-.4zM777.4 521.6l.7 .4h-.6z"/>
<path d="M777.5 522l.8 .4-.2-.4zM777.5 522l.8 .4h-.6z"/>
<path d="M777.7 522.4l.8 .4-.2-.4zM777.7 522.4l.8 .4h-.6z"/>
<path d="M777.9 522.8l.9 .4-.3-.4zM777.9 522.8l.9 .4h-.7z"/>
<path d="M778.1 523.2l1 .4-.3-.4zM778.1 523.2l1 .4h-.7z"/>
<path d="M778.4 523.6l1 .3zM778.4 523.6l1 .3z"/>
<path d="M778.6 523.9l1.3 .4-.5-.4zM778.6 523.9l1.3 .4h-.9z"/>
<path d="M779 524.3l1.1 .2zM779 524.3l1.1 .2z"/>
<path d="M779.2 524.5l1.7 .4-.8-.4zM779.2 524.5l1.7 .4h-1.2z"/>
<path d="M779.7 524.9h1.3zM779.7 524.9h1.3z"/>
<path d="M779.8 524.9l2 .3zM779.8 524.9l2 .3h-1.6z"/>
<path d="M780.2 525.2h2.1zM780.2 525.2h2.1z"/>
<path d="M781.2 521.4l2 3.6-1.4-3.6zM781.2 521.4l2 3.6h-.6z"/>
<path d="M781.2 521.2h.9zM781.2 521.2l.6 .2z"/>
<path d="M780.4 525.2l2.3 .1zM780.4 525.2l2.3 .1z"/>
<path d="M782.6 525h1.2zM782.6 525l1.1 .2z"/>
<path d="M781.5 525.7h2.8zM781.5 525.7l1.9 .1z"/>
<path d="M780.6 525.4l3.7 .3 .9-.3zM780.6 525.4l3.7 .3h-2.8z"/>
<path d="M780.4 525.3h5zM780.4 525.3l4.8 .1z"/>
<path d="M782.6 525.2h2.9zM782.6 525.2l2.8 .1z"/>
<path d="M784.6 525l.9 .2 .4-.2zM783.7 525.2l.9-.2 .9 .2z"/>
<path d="M784.8 524.9h1.3zM784.6 525h1.3z"/>
<path d="M785.5 524.6l.6 .3 .4-.3zM784.8 524.9l.7-.3 .6 .3z"/>
<path d="M785.9 524.3l.6 .3 .3-.3zM785.5 524.6l.4-.3 .6 .3z"/>
<path d="M786.2 524.1l.6 .2 .2-.2zM785.9 524.3l.3-.2 .6 .2z"/>
<path d="M786.7 523.6l.3 .5 .5-.5zM786.7 523.6l.3 .5h-.8z"/>
<path d="M786.9 523.4l.6 .2 .1-.2zM786.9 523.4l.6 .2h-.8z"/>
<path d="M787.3 522.8l.3 .6 .4-.6zM787.3 522.8l.3 .6h-.7z"/>
<path d="M787.4 522.7h.7zM787.4 522.7l.6 .1h-.7z"/>
<path d="M787.8 522l.3 .7 .3-.7zM787.8 522l.3 .7h-.7z"/>
<path d="M787.8 521.9h.6zM787.8 521.9l.6 .1z"/>
<path d="M788 520.9l.6 .2zM788 520.9l.6 .2z"/>
<path d="M788 521.1l.4 .8 .2-.8zM788 521.1l.4 .8h-.6z"/>
<path d="M788.1 520l.6 .1zM788.1 520l.6 .1z"/>
<path d="M788.1 520.1l.5 .8 .1-.8zM788.1 520.1l.5 .8h-.6z"/>
<path d="M794.5 520.6l2.7 .7-.2-.7zM794.5 520.6l2.7 .7h-3z"/>
<path d="M796.5 521.3l1.5 1.7-.8-1.7zM796.5 521.3l1.5 1.7h-.8z"/>
<path d="M799.7 520.7l.7 2.3v-2.3zM799.7 520.7l.7 2.3h-.7z"/>
<path d="M799.7 520.6h.9zM799.7 520.6l.7 .1z"/>
<path d="M807.4 520.5l2.4 .1zM807.4 520.5l2.4 .1z"/>
<path d="M809 520.6l2.5 2.4-1.7-2.4zM809 520.6l2.5 2.4h-.8z"/>
<path d="M807.4 520.5h2.6zM807.4 520.5h2.3z"/>
<path d="M807.4 520.3h2.9zM807.4 520.3l2.6 .2z"/>
<path d="M807.4 520.2h3.2zM807.4 520.2l2.9 .1z"/>
<path d="M814.9 520.6l.8 2.4v-2.4zM814.9 520.6l.8 2.4h-.8z"/>
<path d="M370.6 564.6h100v-1zM370.6 563.6h100l-100 1z"/>
</g>
<g font-size="7" fill="#808080">
<text x="75" y="132.6">A2</text>
<text x="268.3" y="246">Gångbrygga</text>
<text x="75" y="254">A6</text>
<text x="75" y="375.9">A1</text>
<text x="108.3" y="429.1">B1</text>
<text x="323.7" y="429.1">B2</text>
<text x="468.2" y="429.1">B3</text>
</g>
<g font-size="7">
<text x="753.4" y="470.8">GODKÄND</text>
<text x="723.5" y="480.8">FÖRFRÅGNINGSUNDERLAG</text>
<text x="721.8" y="499.1">CENTRUMHUSET HUS D</text>
<text x="721.8" y="507.1">KRÅKAN 1, ROBERTSFORS</text>
<text x="721.8" y="572.6">E-61-1-D301</text>
</g>
<g font-size="5.4">
<text x="369.8" y="560.3">0</text>
<text x="389.7" y="560.3">1</text>
<text x="409.8" y="560.3">2</text>
<text x="429.8" y="560.3">3</text>
<text x="449.7" y="560.3">4</text>
<text x="468.8" y="560.3">5 m</text>
</g>
<g font-size="4.9">
<text x="740.8" y="30.7">FÖRKLARINGAR</text>
<text x="801.8" y="557.1">A1</text>
<text x="801.8" y="564.1">1:50</text>
</g>
<text font-size="4.8" x="721.8" y="515.6">ÅF-Infrastructure AB</text>
<g font-size="3.9">
<text x="38.7" y="325.4" transform="rotate(-90 38.7 325.4)">C:\Users\jmd534\OneDrive - AFRY\Desktop\Bilder Centrumhuset Robban\DWG\A-40-P-D300-Centrumhuset Inredning - Bygglov-rvt-1-A-40-P-D300.dwg</text>
<text x="38.7" y="401.1" transform="rotate(-90 38.7 401.1)">..\..\Styr\1 - Modeller\Modell\S-81-P-D300.dwg</text>
<text x="38.7" y="432.9" transform="rotate(-90 38.7 432.9)">.\E-63-P-D300.dwg</text>
<text x="38.7" y="481.8" transform="rotate(-90 38.7 481.8)">.\Förklaringar 2023-12-06.dwg</text>
<text x="38.7" y="562.8" transform="rotate(-90 38.7 562.8)">..\..\A\1 - Modeller\Export DWG\A-40-P-D300.dwg</text>
<text x="41" y="578">LAGER: SB11</text>
</g>
<g font-size="3.5">
<text x="741" y="40.1">SE RITNING E-69-5-01</text>
<text x="721.8" y="488.5">2025-02-26</text>
<text x="741.8" y="488.5">ÄNDRING/PM</text>
<text x="721.8" y="520.6">Storgatan 103</text>
<text x="721.8" y="524.6">921 32 Lycksele</text>
<text x="721.8" y="528.6">Tel: 010-505 00 00</text>
<text x="721.8" y="535.5">CONNY LARSSON</text>
<text x="771.8" y="535.5">GABRIEL STENLUND</text>
<text x="721.8" y="542.5">CONNY LARSSON</text>
<text x="771.8" y="542.5">D0191802 (210550)</text>
<text x="721.8" y="549.5">PLANRITNING</text>
<text x="721.8" y="555.2">OMBYGGNAD BIBLIOTEK OCH LÄGENHETER</text>
<text x="721.8" y="559.4">VINDSVÅNING, PLAN 3, DEL 1</text>
<text x="721.8" y="563.5">KANALISATION, PUS, TELE OCH SÄKERHET</text>
</g>
<g font-size="2.1">
<text x="812" y="465.3">STATUS</text>
<text x="809.5" y="475.3">HANDLING</text>
<text x="732.9" y="485.4">DATUM</text>
<text x="810.6" y="485.4">ÄNDRING</text>
<text x="810.6" y="492.4">PROJEKT</text>
<text x="803.3" y="512.3">ANSVARIG PART</text>
<text x="751.6" y="532.4">KONTAKTPERSON</text>
<text x="808.4" y="532.4">SKAPAD AV</text>
<text x="756.3" y="539.3">GODKÄND AV</text>
<text x="799.1" y="539.3">UPPDRAGSNUMMER</text>
<text x="799.5" y="546.3">RITNINGSKATEGORI</text>
<text x="790.1" y="553.4">INNEHÅLL</text>
<text x="811.5" y="553.4">FORMAT</text>
<text x="813.5" y="560.3">SKALA</text>
<text x="790.9" y="567.4">NUMMER</text>
<text x="816.2" y="567.4">BET</text>
</g>
</svg>
